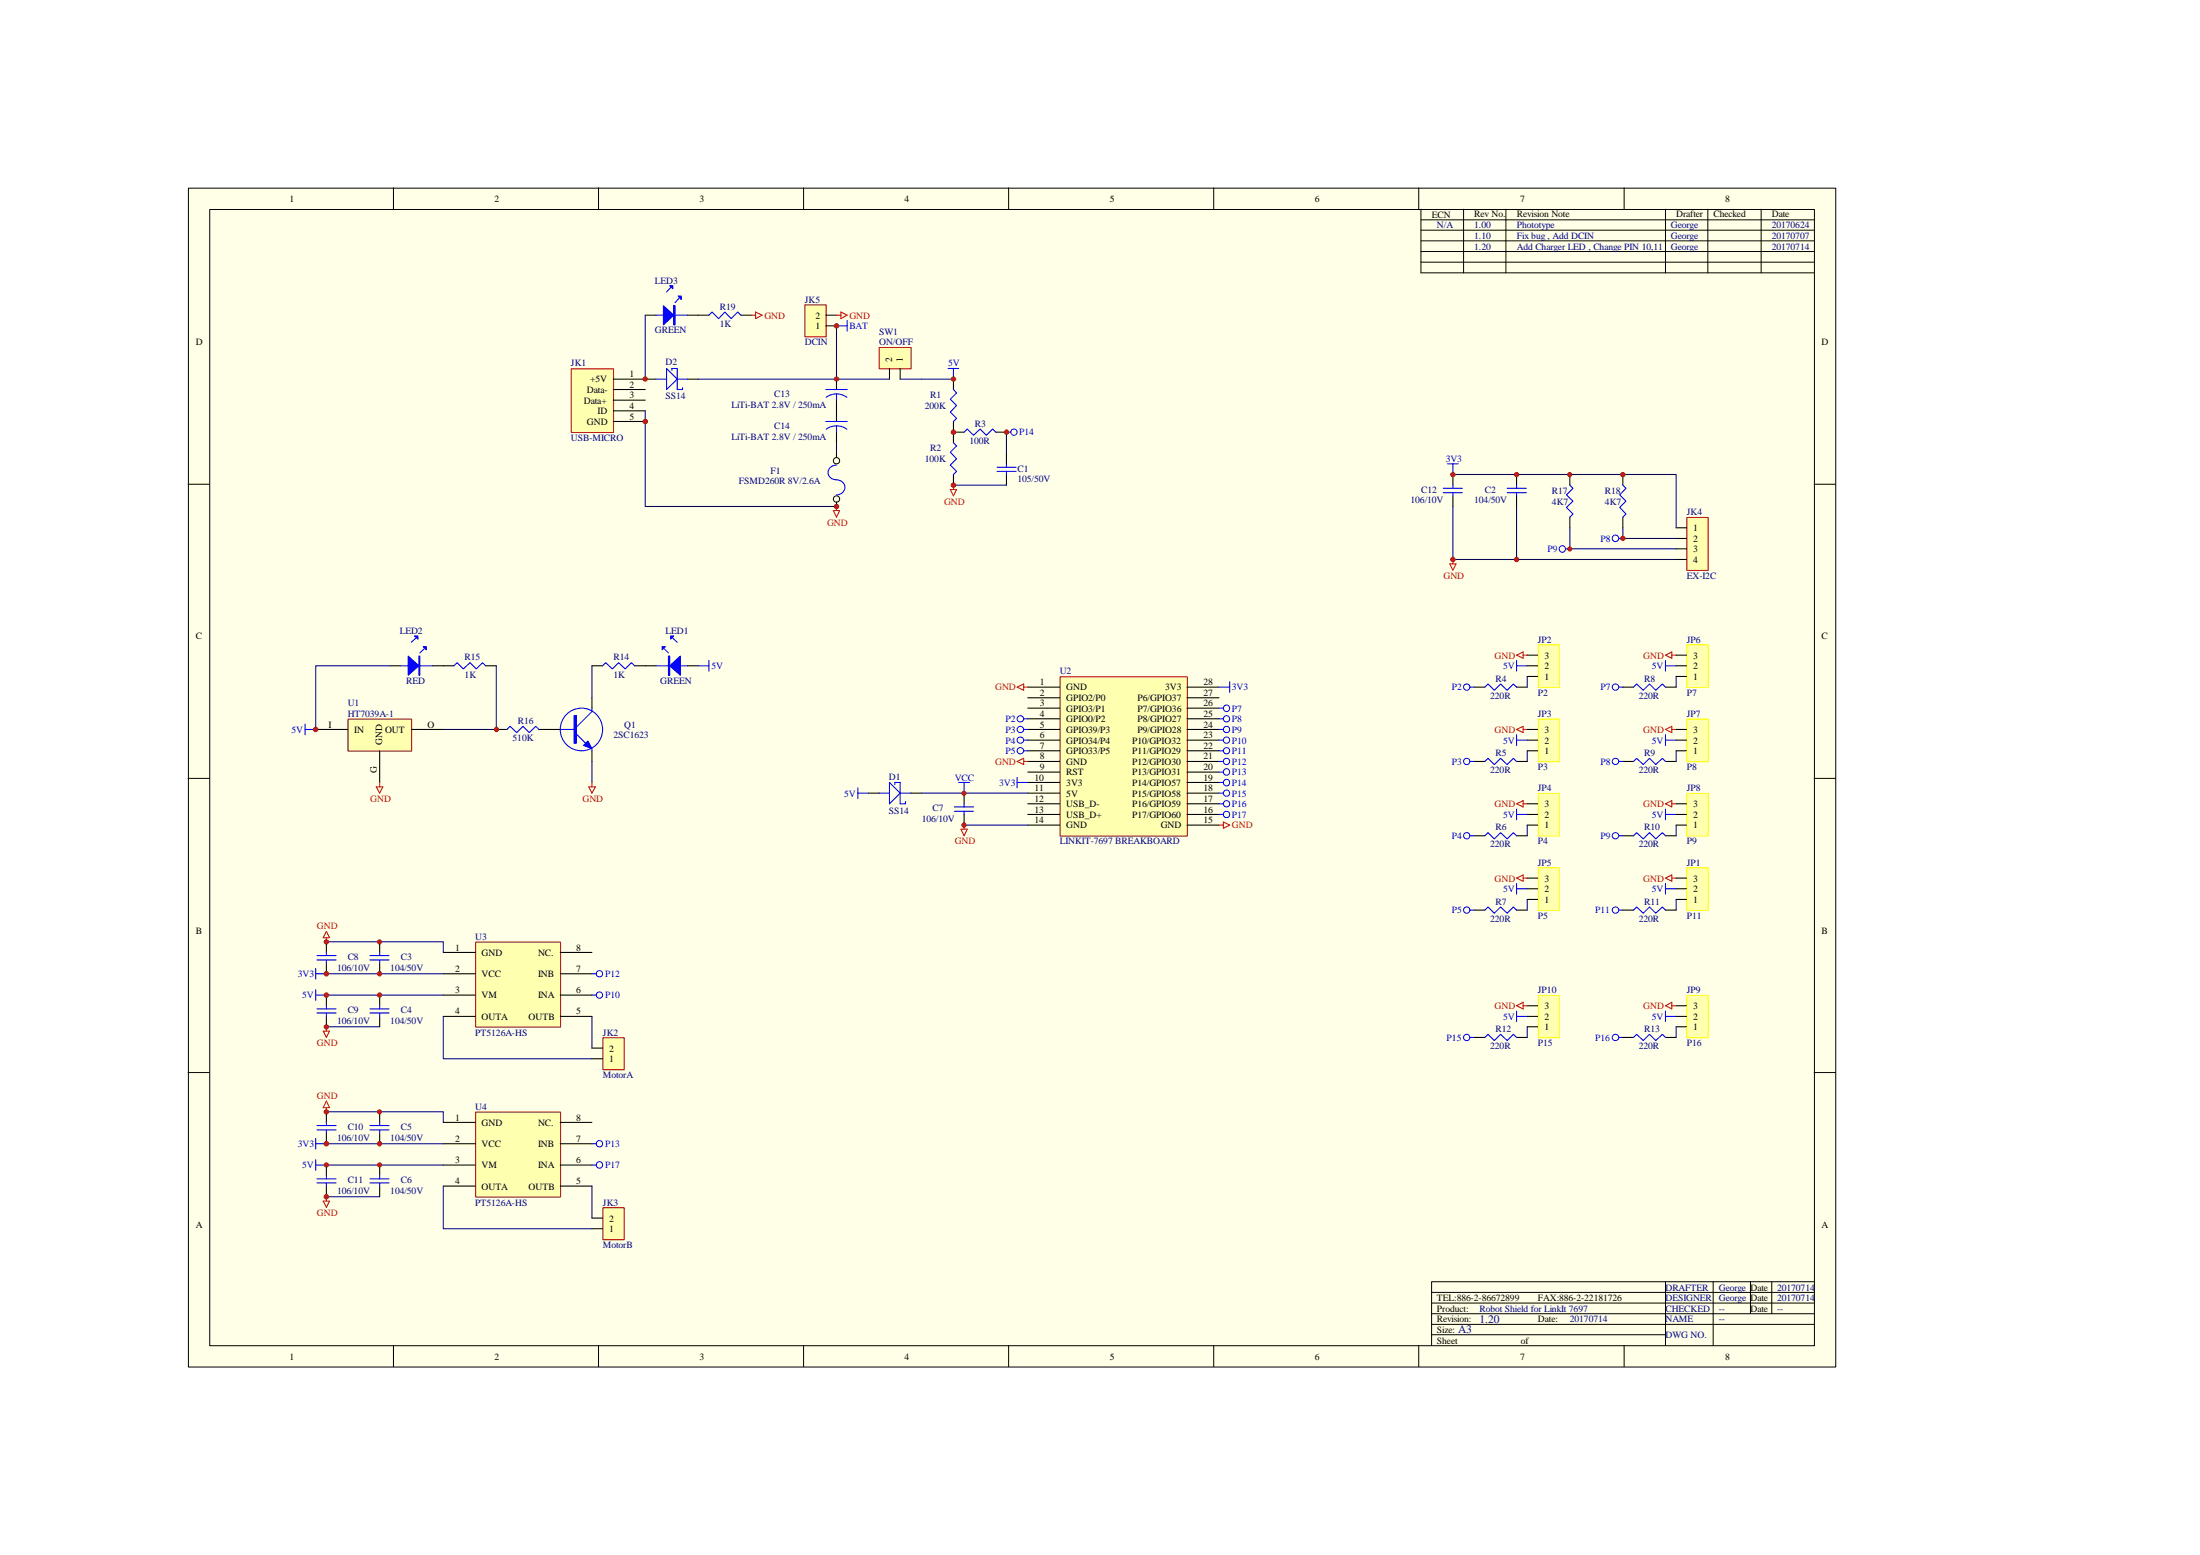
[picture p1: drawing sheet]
<svg xmlns="http://www.w3.org/2000/svg" width="297mm" height="210mm" viewBox="0 0 297 210" stroke-linecap="round" stroke-linejoin="round" font-family="sans-serif">
<path d="M25.4 25.4h222.5v159.1h-222.5z" fill="#ffffe8"/>
<g fill="none" stroke="#000" stroke-width=".14">
<path d="M25.4 25.4h222.5v159.1h-222.5zM28.3 28.3h216.7v153.4h-216.7zM53.1 25.4v2.8M80.8 25.4v2.8M108.5 25.4v2.8M136.2 25.4v2.8M163.9 25.4v2.8M191.6 25.4v2.8M191.9 34h53M191.9 32.5h53M191.9 31.1h53M191.9 29.7h53"/>
<path d="M191.9 28.2v8.6h53M191.9 35.4h53M197.6 28.2v8.6M203.3 28.2v8.6M219.3 25.4v2.8M224.9 28.2v8.6M230.6 28.2v8.6M237.8 28.2v8.6M25.4 65.4h2.9M244.9 65.4h2.9M25.4 105.1h2.9M244.9 105.1h2.9"/>
<path d="M25.4 144.8h2.9M244.9 144.8h2.9M193.3 177.3h31.6v1.5h20M193.3 178.8h31.6v2.8M193.3 174.5h51.6M193.3 175.9h51.6M224.9 173v4.3h11.4M231.3 173v8.6M236.3 173v4.3h8.6M239.2 173v4.3M244.9 173h-51.6v8.6M53.1 181.6v2.9"/>
<path d="M80.8 181.6v2.9M108.5 181.6v2.9M136.2 181.6v2.9M163.9 181.6v2.9M191.6 181.6v2.9M193.3 180.2h31.6M219.3 181.6v2.9"/>
</g>
<path d="M77.2 49.8h5.6v8.6h-5.6z" fill="#ffffb0"/>
<path d="M77.1 49.8h5.7v8.6h-5.7z" fill="none" stroke="#800000" stroke-width=".14"/>
<path d="M82.8 51.2h4.3M82.8 52.6h4.3M82.8 54h4.3M82.8 55.5h4.3M82.8 56.9h4.3M128.7 51.2v1.4M128.7 56.9v2.9M128.7 58.3h1.5M134.4 58.3h1.5M128.7 64.1v1.4M135.9 61.2v1.4M135.9 64.1v1.4" fill="none" stroke="#000" stroke-width=".14"/>
<path d="M128.3 66.1h.9l-.5 .8zM128.7 65.5v.6" fill="none" stroke="#f00" stroke-width=".14"/>
<path d="M128.7 52.6l.5 .4-.9 .9 .9 .8-.9 .9 .9 .9-.5 .4M128.7 59.8l.5 .4-.9 .8 .9 .9-.9 .9 .9 .8-.5 .5M130.2 58.3l.4-.4 .8 .9 .9-.9 .9 .9 .8-.9 .4 .4M134.6 63.6h2.6M134.6 63.1h2.6M135.9 62.6v.5M135.9 63.6v.5" fill="none" stroke="#00f" stroke-width=".14"/>
<path d="M128.7 65.5h7.2" fill="none" stroke="#000080" stroke-width=".14"/>
<path d="M227.8 117.2h2.8v5.7h-2.8z" fill="#ffffb0"/>
<path d="M227.7 117.1h2.9v5.8h-2.9z" fill="none" stroke="#ff0" stroke-width=".14"/>
<path d="M199 92.8h1.5M204.8 92.8h1.4M226.3 120h1.4M226.3 118.5h1.4M226.3 121.4h1.4" fill="none" stroke="#000" stroke-width=".14"/>
<path d="M204.8 88.4l.9-.4v.9zM205.7 88.4h.5" fill="none" stroke="#f00" stroke-width=".14"/>
<g fill="none" stroke="#00f" stroke-width=".14">
<path d="M198.5 92.8h.5M200.5 92.8l.4-.5 .9 .9 .8-.9 .9 .9 .8-.9 .5 .5M204.8 89.2v1.4M204.8 89.9h1.4"/>
<circle cx="198" cy="92.7" r=".43"/>
</g>
<path d="M206.2 91.3v1.5" fill="none" stroke="#000080" stroke-width=".14"/>
<path d="M207.7 87.1h2.9v5.7h-2.9z" fill="#ffffb0"/>
<path d="M207.7 87h2.9v5.8h-2.9z" fill="none" stroke="#ff0" stroke-width=".14"/>
<path d="M206.2 91.3h1.4M206.2 89.9h1.4M206.2 88.4h1.4M199 102.8h1.5M204.8 102.8h1.4" fill="none" stroke="#000" stroke-width=".14"/>
<path d="M204.8 98.5l.9-.5v.9zM205.7 98.5h.5" fill="none" stroke="#f00" stroke-width=".14"/>
<g fill="none" stroke="#00f" stroke-width=".14">
<path d="M204.8 99.2v1.4M204.8 99.9h1.4M198.5 102.8h.5M200.5 102.8l.4-.4 .9 .8 .8-.8 .9 .8 .8-.8 .5 .4"/>
<circle cx="198" cy="102.8" r=".43"/>
</g>
<path d="M206.2 101.3v1.5" fill="none" stroke="#000080" stroke-width=".14"/>
<path d="M207.7 97.1h2.9v5.7h-2.9z" fill="#ffffb0"/>
<path d="M207.7 97.1h2.9v5.7h-2.9z" fill="none" stroke="#ff0" stroke-width=".14"/>
<path d="M206.2 99.9h1.4M206.2 98.5h1.4M199 112.8h1.5M204.8 112.8h1.4M206.2 101.3h1.4" fill="none" stroke="#000" stroke-width=".14"/>
<path d="M204.8 108.5l.9-.4v.8zM205.7 108.5h.5" fill="none" stroke="#f00" stroke-width=".14"/>
<g fill="none" stroke="#00f" stroke-width=".14">
<path d="M198.5 112.8h.5M200.5 112.8l.4-.4 .9 .8 .8-.8 .9 .8 .8-.8 .5 .4M204.8 109.2v1.5M204.8 109.9h1.4"/>
<circle cx="198" cy="112.8" r=".43"/>
</g>
<path d="M206.2 111.4v1.4" fill="none" stroke="#000080" stroke-width=".14"/>
<path d="M207.7 107.1h2.9v5.8h-2.9z" fill="#ffffb0"/>
<path d="M207.7 107.1h2.9v5.8h-2.9z" fill="none" stroke="#ff0" stroke-width=".14"/>
<path d="M206.2 111.4h1.4M206.2 109.9h1.4M206.2 108.5h1.4M199 122.9h1.5M204.8 122.9h1.4" fill="none" stroke="#000" stroke-width=".14"/>
<path d="M204.8 118.5l.9-.4v.9zM205.7 118.5h.5" fill="none" stroke="#f00" stroke-width=".14"/>
<g fill="none" stroke="#00f" stroke-width=".14">
<path d="M204.8 119.3v1.4M204.8 120h1.4M198.5 122.9h.5M200.5 122.9l.4-.5 .9 .9 .8-.9 .9 .9 .8-.9 .5 .5"/>
<circle cx="198" cy="122.8" r=".43"/>
</g>
<path d="M206.2 121.4v1.5" fill="none" stroke="#000080" stroke-width=".14"/>
<path d="M207.7 117.2h2.9v5.7h-2.9z" fill="#ffffb0"/>
<path d="M207.7 117.1h2.9v5.8h-2.9z" fill="none" stroke="#ff0" stroke-width=".14"/>
<path d="M219.1 92.8h1.5M224.9 92.8h1.4M206.2 120h1.4M206.2 118.5h1.4M206.2 121.4h1.4" fill="none" stroke="#000" stroke-width=".14"/>
<path d="M224.9 88.4l.8-.4v.9zM225.7 88.4h.6" fill="none" stroke="#f00" stroke-width=".14"/>
<g fill="none" stroke="#00f" stroke-width=".14">
<path d="M220.6 92.8l.4-.5 .9 .9 .8-.9 .9 .9 .8-.9 .5 .5M224.9 89.2v1.4M224.9 89.9h1.4M218.6 122.9h.5"/>
<circle cx="218.1" cy="122.8" r=".43"/>
</g>
<path d="M226.3 91.3v1.5" fill="none" stroke="#000080" stroke-width=".14"/>
<path d="M227.8 87.1h2.8v5.7h-2.8z" fill="#ffffb0"/>
<path d="M227.7 87h2.9v5.8h-2.9z" fill="none" stroke="#ff0" stroke-width=".14"/>
<path d="M226.3 91.3h1.4M226.3 89.9h1.4M226.3 88.4h1.4M219.1 102.8h1.5M224.9 102.8h1.4" fill="none" stroke="#000" stroke-width=".14"/>
<path d="M224.9 98.5l.8-.5v.9zM225.7 98.5h.6" fill="none" stroke="#f00" stroke-width=".14"/>
<g fill="none" stroke="#00f" stroke-width=".14">
<path d="M224.9 99.2v1.4M224.9 99.9h1.4M220.6 102.8l.4-.4 .9 .8 .8-.8 .9 .8 .8-.8 .5 .4M79.9 134.3h.6"/>
<circle cx="80.9" cy="134.3" r=".43"/>
</g>
<path d="M226.3 101.3v1.5" fill="none" stroke="#000080" stroke-width=".14"/>
<path d="M227.8 97.1h2.8v5.7h-2.8z" fill="#ffffb0"/>
<path d="M227.7 97.1h2.9v5.7h-2.9z" fill="none" stroke="#ff0" stroke-width=".14"/>
<path d="M226.3 99.9h1.4M226.3 98.5h1.4M219.1 112.8h1.5M224.9 112.8h1.4M226.3 101.3h1.4" fill="none" stroke="#000" stroke-width=".14"/>
<path d="M224.9 108.5l.8-.4v.8zM225.7 108.5h.6" fill="none" stroke="#f00" stroke-width=".14"/>
<g fill="none" stroke="#00f" stroke-width=".14">
<path d="M220.6 112.8l.4-.4 .9 .8 .8-.8 .9 .8 .8-.8 .5 .4M224.9 109.2v1.5M224.9 109.9h1.4M79.9 131.4h.6"/>
<circle cx="80.9" cy="131.4" r=".43"/>
</g>
<path d="M226.3 111.4v1.4" fill="none" stroke="#000080" stroke-width=".14"/>
<path d="M227.8 107.1h2.8v5.8h-2.8z" fill="#ffffb0"/>
<path d="M227.7 107.1h2.9v5.8h-2.9z" fill="none" stroke="#ff0" stroke-width=".14"/>
<g fill="none" stroke="#000" stroke-width=".14">
<path d="M112.9 51.2v1.4M112.9 54v2.9M112.9 58.3v1.5M112.9 61.2v.6M112.9 67.8v.6M204.8 64.1v1.4M204.8 66.9v1.5M117.3 107.1h1.4M123 107.1h1.4M130.2 107.1v1.4M130.2 109.9v1.5M226.3 111.4h1.4"/>
<path d="M226.3 109.9h1.4M226.3 108.5h1.4M219.1 122.9h1.5M224.9 122.9h1.4"/>
<circle cx="112.9" cy="67.4" r=".43"/>
<circle cx="112.9" cy="62.2" r=".43"/>
</g>
<path d="M112.5 68.9h.9l-.5 .9zM112.9 68.4v.5M224.9 118.5l.8-.4v.9zM225.7 118.5h.6" fill="none" stroke="#f00" stroke-width=".14"/>
<g fill="none" stroke="#00f" stroke-width=".14">
<path d="M111.5 52.6h2.9M111.5 56.9h2.9M112.9 53.2a2.31 2.31 0 0 1 1.4 .4M112.9 53.2a2.31 2.31 0 0 0-1.4 .4M112.9 57.5a2.07 2.07 0 0 1 1.4 .5M112.9 57.5a2.07 2.07 0 0 0-1.4 .5M112.9 53.2v.8M112.9 57.5v.8M112.9 62.8a1 1 0 0 0-1.1 1 1 1 0 0 0 1.1 1 1.02 1.02 0 0 1 1.2 1 1.02 1.02 0 0 1-1.2 1M203.5 66.5h2.6M203.5 65.9h2.6M204.8 65.5v.4"/>
<path d="M204.8 66.5v.4M41.2 97.7v1.5M41.2 98.5h1.4M118.7 107.1h1.4M120.1 105.6l1.4 1.5-1.4 1.4zM120.8 105.9v-.3h.7v2.9h.8v-.3M121.5 107.1h1.5M128.9 109.5h2.5M128.9 108.9h2.5M130.2 108.5v.4M130.2 109.5v.4M224.9 119.3v1.4"/>
<path d="M224.9 120h1.4M220.6 122.9l.4-.5 .9 .9 .8-.9 .9 .9 .8-.9 .5 .5M79.9 154.4h.6"/>
<circle cx="80.9" cy="154.4" r=".43"/>
</g>
<path d="M112.9 59.8v1.4M226.3 121.4v1.5" fill="none" stroke="#000080" stroke-width=".14"/>
<path d="M47 97.1h8.6v4.3h-8.6z" fill="#ffffb0"/>
<path d="M47 97.1h8.6v4.3h-8.6z" fill="none" stroke="#800000" stroke-width=".14"/>
<path d="M42.6 98.5h4.3M55.5 98.5h4.4M51.3 101.3v4.3" fill="none" stroke="#000" stroke-width=".14"/>
<path d="M88.6 89.9h4.2M89.7 87.6l.6 .5M90.8 86.1l.6 .6" fill="none" stroke="#00f" stroke-width=".14"/>
<path d="M90.4 89.9l1.5-1.3v2.5z" fill="#00f"/>
<path d="M90.3 88.6h.1v2.5h-.1zM90.4 89.9l1.5-1.3v2.5z" fill="none" stroke="#00f" stroke-width=".14"/>
<path d="M90.3 88.6v2.5" fill="none" stroke="#00f" stroke-width=".17"/>
<path d="M90.5 85.9h.5l-.5 .4z" fill="#00f"/>
<path d="M90.5 85.9h.5l-.5 .4z" fill="none" stroke="#00f" stroke-width=".14"/>
<path d="M89.4 87.3h.4l-.4 .4z" fill="#00f"/>
<path d="M54.1 89.9h4.3M56.1 86.1l-.6 .6M57.3 87.6l-.6 .5M81.4 89.9l.4-.4 .9 .8 .8-.8 .9 .8 .9-.8 .4 .4M89.4 87.3h.4l-.4 .4z" fill="none" stroke="#00f" stroke-width=".14"/>
<path d="M79.9 89.9h1.5M85.7 89.9h2.9M92.8 89.9h1.5" fill="none" stroke="#000" stroke-width=".14"/>
<path d="M50.8 106.2h.9l-.4 .9zM51.3 105.6v.6" fill="none" stroke="#f00" stroke-width=".14"/>
<path d="M55.1 88.6l1.5 1.3-1.5 1.2z" fill="#00f"/>
<path d="M55.1 88.6l1.5 1.3-1.5 1.2zM56.6 88.6h.1v2.5h-.1zM56.6 88.6v2.5" fill="none" stroke="#00f" stroke-width=".14"/>
<path d="M56 85.9h.4v.4z" fill="#00f"/>
<path d="M56 85.9h.4v.4z" fill="none" stroke="#00f" stroke-width=".14"/>
<path d="M57.1 87.3h.5v.4z" fill="#00f"/>
<path d="M57.1 87.3h.5v.4zM61.3 89.9l.4-.4 .9 .8 .9-.8 .8 .8 .8-.8 .5 .4M68.4 98.5l.5-.5 .9 .9 .8-.9 .9 .9 .8-.9 .5 .5M75.6 98.5h2.2M77.5 96.6h.3v3.7h-.3zM77.8 99.1l1.3 1.2M79.9 95.6v.5l-2.1 2.1M79.9 101v.3" fill="none" stroke="#00f" stroke-width=".14"/>
<path d="M52.7 89.9h1.4M58.4 89.9h2.9M65.6 89.9h1.4M67 98.5h1.4M72.8 98.5h2.8M79.9 94.2v1.4M79.9 101.3v1.5" fill="none" stroke="#000" stroke-width=".14"/>
<path d="M77.7 96.6v3.7" fill="none" stroke="#00f" stroke-width=".3"/>
<path d="M78.8 100.6l.6-.6 .5 1z" fill="#00f"/>
<g fill="none" stroke="#00f" stroke-width=".14">
<path d="M94.3 89.9h1.4M95.7 89.2v1.4M79.4 100l.5 1-1.1-.4z"/>
<circle cx="78.5" cy="98.5" r="2.87"/>
</g>
<path d="M52.7 89.9h-10.1v8.6M67 89.9v8.6h-7.1M79.9 89.9v4.3M79.9 102.8v2.8" fill="none" stroke="#000080" stroke-width=".14"/>
<path d="M79.5 106.2h.9l-.5 .9zM79.9 105.6v.6" fill="none" stroke="#f00" stroke-width=".14"/>
<path d="M143.2 91.4h17.1v21.5h-17.1z" fill="#ffffb0"/>
<path d="M143.1 91.4h17.2v21.5h-17.2z" fill="none" stroke="#800000" stroke-width=".14"/>
<g fill="none" stroke="#000" stroke-width=".14">
<path d="M138.8 92.8h4.3M138.8 94.2h4.3M138.8 95.6h4.3M138.8 97h4.3M138.8 98.5h4.3M138.8 99.9h4.3M160.3 92.8h4.3M160.3 94.2h4.3M160.3 95.6h4.3M160.3 97h4.3M160.3 98.5h4.3M160.3 99.9h4.3"/>
<path d="M138.8 101.3h4.3M138.8 102.8h4.3M138.8 104.2h4.3M138.8 105.6h4.3M138.8 107.1h4.3M138.8 108.5h4.3M138.8 109.9h4.3M138.8 111.4h4.3M160.3 101.3h4.3M160.3 102.8h4.3M160.3 104.2h4.3M160.3 105.6h4.3"/>
<path d="M160.3 107.1h4.3M160.3 108.5h4.3M160.3 109.9h4.3M160.3 111.4h4.3"/>
</g>
<path d="M64.3 127.2h11.4v11.4h-11.4z" fill="#ffffb0"/>
<path d="M64.2 127.2h11.5v11.4h-11.5z" fill="none" stroke="#800000" stroke-width=".14"/>
<g fill="none" stroke="#000" stroke-width=".14">
<path d="M44.1 127.1v1.5M44.1 130v1.4M44.1 134.3v1.5M44.1 137.2v1.4M51.3 127.1v1.5M51.3 130v1.4M51.3 134.3v1.5M51.3 137.2v1.4M59.9 128.6h4.3M59.9 131.4h4.3M59.9 134.3h4.3M59.9 137.2h4.3"/>
<path d="M75.6 128.6h4.3M75.6 131.4h4.3M75.6 134.3h4.3M75.6 137.2h4.3"/>
</g>
<g fill="none" stroke="#00f" stroke-width=".14">
<path d="M135.9 58.3h.6M42.6 130.7v1.5M42.6 133.6v1.4M42.6 131.4h1.5M42.6 134.3h1.5M42.8 129.6h2.6M42.8 129h2.6M42.8 136.7h2.6M42.8 136.2h2.6M44.1 128.6v.4M44.1 129.6v.4M44.1 135.8v.4"/>
<path d="M44.1 136.7v.5M50 129.6h2.5M50 129h2.5M50 136.7h2.5M50 136.2h2.5M51.3 128.6v.4M51.3 129.6v.4M51.3 135.8v.4M51.3 136.7v.5M198.5 140h.5"/>
<circle cx="136.9" cy="58.3" r=".43"/>
<circle cx="198" cy="140" r=".43"/>
</g>
<path d="M43.6 139.2h.9l-.4 .8zM44.1 125.7l.4 .9h-.9zM44.1 126.6v.5M44.1 138.6v.6" fill="none" stroke="#f00" stroke-width=".14"/>
<path d="M44.1 127.1h15.8v1.5M44.1 131.4h15.8M44.1 134.3h15.8M44.1 138.6h7.2" fill="none" stroke="#000080" stroke-width=".14"/>
<path d="M81.4 140.1h2.9v4.3h-2.9z" fill="#ffffb0"/>
<path d="M81.4 140.1h2.9v4.3h-2.9z" fill="none" stroke="#800000" stroke-width=".14"/>
<path d="M79.9 142.9h1.5M79.9 141.5h1.5" fill="none" stroke="#000" stroke-width=".14"/>
<path d="M59.9 137.2v5.7h20M79.9 137.2v4.3" fill="none" stroke="#000080" stroke-width=".14"/>
<path d="M64.3 150.2h11.4v11.4h-11.4z" fill="#ffffb0"/>
<path d="M64.2 150.1h11.5v11.5h-11.5z" fill="none" stroke="#800000" stroke-width=".14"/>
<g fill="none" stroke="#000" stroke-width=".14">
<path d="M44.1 150.1v1.4M44.1 153v1.4M44.1 157.3v1.4M51.3 150.1v1.4M51.3 153v1.4M51.3 157.3v1.4M59.9 151.5h4.3M59.9 154.4h4.3M59.9 157.3h4.3M75.6 151.5h4.3M75.6 154.4h4.3M75.6 157.3h4.3"/>
<path d="M44.1 160.1v1.4M51.3 160.1v1.4M59.9 160.1h4.3M75.6 160.1h4.3"/>
</g>
<g fill="none" stroke="#00f" stroke-width=".14">
<path d="M42.6 153.7v1.4M42.6 156.5v1.5M42.6 154.4h1.5M42.6 157.3h1.5M42.8 152.5h2.6M42.8 151.9h2.6M42.8 159.7h2.6M42.8 159.1h2.6M44.1 151.5v.4M44.1 152.5v.5M44.1 158.7v.4M44.1 159.7v.4"/>
<path d="M50 152.5h2.5M50 151.9h2.5M50 159.7h2.5M50 159.1h2.5M51.3 151.5v.4M51.3 152.5v.5M51.3 158.7v.4M51.3 159.7v.4M79.9 157.3h.6M218.6 140h.5"/>
<circle cx="80.9" cy="157.2" r=".44"/>
<circle cx="218.1" cy="140" r=".43"/>
</g>
<path d="M44.1 148.6l.4 .9h-.9zM44.1 149.5v.6M43.6 162.1h.9l-.4 .9zM44.1 161.5v.6" fill="none" stroke="#f00" stroke-width=".14"/>
<path d="M44.1 150.1h15.8v1.4M44.1 154.4h15.8M44.1 157.3h15.8M44.1 161.5h7.2" fill="none" stroke="#000080" stroke-width=".14"/>
<path d="M81.4 163.1h2.9v4.2h-2.9z" fill="#ffffb0"/>
<path d="M81.4 163h2.9v4.3h-2.9z" fill="none" stroke="#800000" stroke-width=".14"/>
<path d="M79.9 165.9h1.5M79.9 164.4h1.5" fill="none" stroke="#000" stroke-width=".14"/>
<path d="M59.9 160.1v5.8h20M79.9 160.1v4.3" fill="none" stroke="#000080" stroke-width=".14"/>
<path d="M118.7 46.9h4.3v2.9h-4.3z" fill="#ffffb0"/>
<path d="M118.7 46.9h4.3v2.9h-4.3z" fill="none" stroke="#800000" stroke-width=".14"/>
<path d="M120.1 49.7v1.5M121.5 49.7v1.5" fill="none" stroke="#000" stroke-width=".14"/>
<circle cx="44.1" cy="127.1" r=".29" fill="#800000"/>
<circle cx="44.1" cy="127.1" r=".29" fill="none" stroke="#800000" stroke-width=".14"/>
<circle cx="44.1" cy="131.4" r=".3" fill="#800000"/>
<circle cx="44.1" cy="131.4" r=".3" fill="none" stroke="#800000" stroke-width=".14"/>
<circle cx="51.2" cy="127.1" r=".27" fill="#800000"/>
<circle cx="51.2" cy="127.1" r=".27" fill="none" stroke="#800000" stroke-width=".14"/>
<circle cx="51.2" cy="131.4" r=".28" fill="#800000"/>
<circle cx="51.2" cy="131.4" r=".28" fill="none" stroke="#800000" stroke-width=".14"/>
<circle cx="44.1" cy="134.3" r=".3" fill="#800000"/>
<circle cx="44.1" cy="134.3" r=".3" fill="none" stroke="#800000" stroke-width=".14"/>
<circle cx="44.1" cy="138.6" r=".29" fill="#800000"/>
<circle cx="44.1" cy="138.6" r=".29" fill="none" stroke="#800000" stroke-width=".14"/>
<circle cx="51.2" cy="134.3" r=".28" fill="#800000"/>
<circle cx="51.2" cy="134.3" r=".28" fill="none" stroke="#800000" stroke-width=".14"/>
<circle cx="44.1" cy="150.1" r=".29" fill="#800000"/>
<circle cx="44.1" cy="150.1" r=".29" fill="none" stroke="#800000" stroke-width=".14"/>
<circle cx="44.1" cy="154.4" r=".3" fill="#800000"/>
<circle cx="44.1" cy="154.4" r=".3" fill="none" stroke="#800000" stroke-width=".14"/>
<circle cx="51.2" cy="150.1" r=".27" fill="#800000"/>
<circle cx="51.2" cy="150.1" r=".27" fill="none" stroke="#800000" stroke-width=".14"/>
<circle cx="51.2" cy="154.4" r=".28" fill="#800000"/>
<circle cx="51.2" cy="154.4" r=".28" fill="none" stroke="#800000" stroke-width=".14"/>
<circle cx="44.1" cy="157.2" r=".29" fill="#800000"/>
<circle cx="44.1" cy="157.2" r=".29" fill="none" stroke="#800000" stroke-width=".14"/>
<circle cx="44.1" cy="161.5" r=".3" fill="#800000"/>
<circle cx="44.1" cy="161.5" r=".3" fill="none" stroke="#800000" stroke-width=".14"/>
<circle cx="51.2" cy="157.2" r=".28" fill="#800000"/>
<circle cx="51.2" cy="157.2" r=".28" fill="none" stroke="#800000" stroke-width=".14"/>
<path d="M87.1 55.5v12.9h25.8M94.3 51.2h25.8M121.5 51.2h2.9" fill="none" stroke="#000080" stroke-width=".14"/>
<path d="M112.9 44h1.5M114.4 43.3v1.4M128 49.7h1.5M128.7 49.7v1.5" fill="none" stroke="#00f" stroke-width=".14"/>
<circle cx="42.6" cy="98.5" r=".3" fill="#800000"/>
<circle cx="42.6" cy="98.5" r=".3" fill="none" stroke="#800000" stroke-width=".14"/>
<circle cx="67" cy="98.5" r=".29" fill="#800000"/>
<circle cx="67" cy="98.5" r=".29" fill="none" stroke="#800000" stroke-width=".14"/>
<path d="M135.9 58.3v2.9" fill="none" stroke="#000080" stroke-width=".14"/>
<path d="M227.8 69.9h2.8v7.1h-2.8z" fill="#ffffb0"/>
<path d="M227.7 69.8h2.9v7.2h-2.9z" fill="none" stroke="#800000" stroke-width=".14"/>
<path d="M212 64.1v1.4M212 69.8v1.4M219.1 64.1v1.4M219.1 69.8v1.4M226.3 71.2h1.4M226.3 72.7h1.4M226.3 74.1h1.4M226.3 75.5h1.4" fill="none" stroke="#000" stroke-width=".14"/>
<g fill="none" stroke="#00f" stroke-width=".14">
<path d="M211.4 74.1h.6M212 65.5l.4 .4-.9 .9 .9 .8-.9 .9 .9 .9-.4 .4M218.6 72.7h.5M219.1 65.5l.4 .4-.8 .9 .8 .8-.8 .9 .8 .9-.4 .4M138.2 97h.6M138.2 98.5h.6M138.2 99.9h.6M164.6 97h.6M164.6 98.5h.6M164.6 99.9h.6M164.6 92.8h1.4M164.6 95.6h.6"/>
<path d="M166 92v1.5M218.6 92.8h.5M129.5 105.6h1.4M130.2 105.6v1.5M137.3 104.9v1.4M137.3 105.6h1.5M138.2 101.3h.6M164.6 101.3h.6M164.6 102.8h.6M164.6 104.2h.6M164.6 105.6h.6M164.6 108.5h.6"/>
<path d="M164.6 107.1h.6M164.6 109.9h.6M218.6 102.8h.5M218.6 112.8h.5"/>
<circle cx="210.9" cy="74.1" r=".44"/>
<circle cx="218.1" cy="72.7" r=".44"/>
<circle cx="137.8" cy="99.9" r=".44"/>
<circle cx="137.8" cy="98.5" r=".43"/>
<circle cx="137.8" cy="97" r=".43"/>
<circle cx="165.6" cy="95.6" r=".44"/>
<circle cx="165.6" cy="99.9" r=".43"/>
<circle cx="165.6" cy="98.5" r=".43"/>
<circle cx="165.6" cy="97" r=".43"/>
<circle cx="218.1" cy="92.7" r=".43"/>
<circle cx="137.8" cy="101.3" r=".43"/>
<circle cx="165.6" cy="104.2" r=".44"/>
<circle cx="165.6" cy="105.6" r=".44"/>
<circle cx="165.6" cy="109.9" r=".43"/>
<circle cx="165.6" cy="107.1" r=".43"/>
<circle cx="165.6" cy="101.3" r=".43"/>
<circle cx="165.6" cy="108.5" r=".43"/>
<circle cx="165.6" cy="102.8" r=".43"/>
<circle cx="218.1" cy="102.8" r=".43"/>
<circle cx="218.1" cy="112.8" r=".43"/>
</g>
<path d="M196.2 64.1h30.1v7.1M196.2 68.4v7.1h30.1M212 71.2v2.9h14.3M219.1 71.2v1.5h7.2M124.4 107.1h14.4M130.2 111.4h8.6" fill="none" stroke="#000080" stroke-width=".14"/>
<path d="M137.3 92.8l.9-.5v.9zM138.2 92.8h.6M129.7 111.9h.9l-.4 .9zM130.2 111.4v.5M137.3 102.8l.9-.4v.8zM138.2 102.8h.6M164.6 111.4h.6M165.2 111l.8 .4-.8 .4z" fill="none" stroke="#f00" stroke-width=".14"/>
<path d="M227.8 134.4h2.8v5.7h-2.8z" fill="#ffffb0"/>
<path d="M227.7 134.4h2.9v5.7h-2.9z" fill="none" stroke="#ff0" stroke-width=".14"/>
<path d="M226.3 138.6h1.4M226.3 137.2h1.4M226.3 135.8h1.4M199 140h1.5M204.8 140h1.4" fill="none" stroke="#000" stroke-width=".14"/>
<path d="M204.8 135.8l.9-.5v.9zM205.7 135.8h.5" fill="none" stroke="#f00" stroke-width=".14"/>
<path d="M204.8 136.5v1.4M204.8 137.2h1.4M200.5 140l.4-.4 .9 .9 .8-.9 .9 .9 .8-.9 .5 .4" fill="none" stroke="#00f" stroke-width=".14"/>
<path d="M206.2 138.6v1.4" fill="none" stroke="#000080" stroke-width=".14"/>
<path d="M207.7 134.4h2.9v5.7h-2.9z" fill="#ffffb0"/>
<path d="M207.7 134.4h2.9v5.7h-2.9z" fill="none" stroke="#ff0" stroke-width=".14"/>
<path d="M196.2 64.1v1.4M196.2 66.9v1.5M206.2 138.6h1.4M206.2 137.2h1.4M206.2 135.8h1.4M219.1 140h1.5M224.9 140h1.4" fill="none" stroke="#000" stroke-width=".14"/>
<path d="M195.7 76.1h.9l-.4 .9zM196.2 75.5v.6M224.9 135.8l.8-.5v.9zM225.7 135.8h.6" fill="none" stroke="#f00" stroke-width=".14"/>
<path d="M194.9 66.5h2.5M194.9 65.9h2.5M195.4 62.6h1.5M196.2 62.6v1.5M196.2 65.5v.4M196.2 66.5v.4M224.9 136.5v1.4M224.9 137.2h1.4M220.6 140l.4-.4 .9 .9 .8-.9 .9 .9 .8-.9 .5 .4" fill="none" stroke="#00f" stroke-width=".14"/>
<path d="M226.3 138.6v1.4" fill="none" stroke="#000080" stroke-width=".14"/>
<circle cx="204.8" cy="64.1" r=".29" fill="#800000"/>
<circle cx="204.8" cy="64.1" r=".29" fill="none" stroke="#800000" stroke-width=".14"/>
<circle cx="196.2" cy="64.1" r=".29" fill="#800000"/>
<circle cx="196.2" cy="64.1" r=".29" fill="none" stroke="#800000" stroke-width=".14"/>
<circle cx="211.9" cy="64.1" r=".27" fill="#800000"/>
<circle cx="211.9" cy="64.1" r=".27" fill="none" stroke="#800000" stroke-width=".14"/>
<circle cx="219.1" cy="64.1" r=".29" fill="#800000"/>
<circle cx="219.1" cy="64.1" r=".29" fill="none" stroke="#800000" stroke-width=".14"/>
<circle cx="196.2" cy="75.5" r=".3" fill="#800000"/>
<circle cx="196.2" cy="75.5" r=".3" fill="none" stroke="#800000" stroke-width=".14"/>
<path d="M204.8 68.4v7.1" fill="none" stroke="#000080" stroke-width=".14"/>
<circle cx="204.8" cy="75.5" r=".3" fill="#800000"/>
<circle cx="204.8" cy="75.5" r=".3" fill="none" stroke="#800000" stroke-width=".14"/>
<circle cx="130.1" cy="111.4" r=".28" fill="#800000"/>
<circle cx="130.1" cy="111.4" r=".28" fill="none" stroke="#800000" stroke-width=".14"/>
<circle cx="130.2" cy="107.1" r=".27" fill="#800000"/>
<circle cx="130.2" cy="107.1" r=".27" fill="none" stroke="#800000" stroke-width=".14"/>
<path d="M124.4 51.2h4.3" fill="none" stroke="#000080" stroke-width=".14"/>
<path d="M115.8 106.3v1.5M115.8 107.1h1.5" fill="none" stroke="#00f" stroke-width=".14"/>
<circle cx="219.1" cy="72.7" r=".29" fill="#800000"/>
<circle cx="219.1" cy="72.7" r=".29" fill="none" stroke="#800000" stroke-width=".14"/>
<circle cx="211.9" cy="74.1" r=".27" fill="#800000"/>
<circle cx="211.9" cy="74.1" r=".27" fill="none" stroke="#800000" stroke-width=".14"/>
<path d="M108.7 41.2h2.8v4.3h-2.8z" fill="#ffffb0"/>
<path d="M108.7 41.1h2.8v4.4h-2.8z" fill="none" stroke="#800000" stroke-width=".14"/>
<path d="M111.5 44h1.4M111.5 42.5h1.4" fill="none" stroke="#000" stroke-width=".14"/>
<path d="M112.9 44v7.2" fill="none" stroke="#000080" stroke-width=".14"/>
<path d="M112.9 42.5h.6M113.5 42.1l.9 .4-.9 .5z" fill="none" stroke="#f00" stroke-width=".14"/>
<circle cx="128.7" cy="65.5" r=".3" fill="#800000"/>
<circle cx="128.7" cy="65.5" r=".3" fill="none" stroke="#800000" stroke-width=".14"/>
<circle cx="128.7" cy="51.2" r=".29" fill="#800000"/>
<circle cx="128.7" cy="51.2" r=".29" fill="none" stroke="#800000" stroke-width=".14"/>
<circle cx="128.7" cy="58.3" r=".3" fill="#800000"/>
<circle cx="128.7" cy="58.3" r=".3" fill="none" stroke="#800000" stroke-width=".14"/>
<circle cx="135.9" cy="58.3" r=".29" fill="#800000"/>
<circle cx="135.9" cy="58.3" r=".29" fill="none" stroke="#800000" stroke-width=".14"/>
<circle cx="112.9" cy="44" r=".3" fill="#800000"/>
<circle cx="112.9" cy="44" r=".3" fill="none" stroke="#800000" stroke-width=".14"/>
<path d="M87.1 51.2h1.5M92.8 51.2h1.5" fill="none" stroke="#000" stroke-width=".14"/>
<path d="M90.5 38.8l-.5 .6M88.6 51.2h1.4M88.6 42.5h4.2M90 49.7l1.4 1.5-1.4 1.4zM90.7 50v-.3h.7v2.9h.8v-.3M91.4 51.2h1.4M91.7 40.3l-.6 .6" fill="none" stroke="#00f" stroke-width=".14"/>
<path d="M89.6 41.3l1.4 1.2-1.4 1.4z" fill="#00f"/>
<path d="M89.6 41.3l1.4 1.2-1.4 1.4zM91 41.3h.1v2.6h-.1z" fill="none" stroke="#00f" stroke-width=".14"/>
<path d="M91.1 41.3v2.6" fill="none" stroke="#00f" stroke-width=".17"/>
<path d="M90.4 38.6h.4v.4z" fill="#00f"/>
<path d="M90.4 38.6h.4v.4z" fill="none" stroke="#00f" stroke-width=".14"/>
<path d="M91.6 40h.4v.4z" fill="#00f"/>
<path d="M91.6 40h.4v.4zM95.7 42.5l.4-.4 .9 .9 .9-.9 .8 .9 .9-.9 .4 .4" fill="none" stroke="#00f" stroke-width=".14"/>
<path d="M87.1 42.5h1.5M92.8 42.5h2.9M100 42.5h1.5" fill="none" stroke="#000" stroke-width=".14"/>
<path d="M101.5 42.5h.5M102 42.1l.9 .4-.9 .5z" fill="none" stroke="#f00" stroke-width=".14"/>
<circle cx="112.9" cy="68.4" r=".3" fill="#800000"/>
<circle cx="112.9" cy="68.4" r=".3" fill="none" stroke="#800000" stroke-width=".14"/>
<circle cx="87.1" cy="56.9" r=".3" fill="#800000"/>
<circle cx="87.1" cy="56.9" r=".3" fill="none" stroke="#800000" stroke-width=".14"/>
<circle cx="113" cy="51.2" r=".29" fill="#800000"/>
<circle cx="113" cy="51.2" r=".29" fill="none" stroke="#800000" stroke-width=".14"/>
<path d="M87.1 42.5v8.7" fill="none" stroke="#000080" stroke-width=".14"/>
<circle cx="87.1" cy="51.2" r=".29" fill="#800000"/>
<circle cx="87.1" cy="51.2" r=".29" fill="none" stroke="#800000" stroke-width=".14"/>
<g font-size="1.6" fill="#000080">
<text x="199.8" y="178.6">1.20</text>
<text x="196.9" y="180">A3</text>
</g>
<g font-size="1.3">
<text x="39.1" y="27.2">1</text>
<text x="66.8" y="27.2">2</text>
<text x="94.4" y="27.2">3</text>
<text x="122.1" y="27.2">4</text>
<text x="149.9" y="27.2">5</text>
<text x="177.5" y="27.2">6</text>
<text x="193.3" y="29.4">ECN</text>
<text x="199" y="29.3">Rev No.</text>
<text x="204.8" y="29.3">Revision Note</text>
<text x="205.2" y="27.2">7</text>
<text x="226.3" y="29.3">Drafter</text>
<text x="231.3" y="29.3">Checked</text>
<text x="232.9" y="27.2">8</text>
<text x="239.2" y="29.3">Date</text>
<text x="26.5" y="46.6">D</text>
<text x="110.1" y="44.4">1</text>
<text x="110.1" y="43">2</text>
<text x="246" y="46.6">D</text>
<text x="79.2" y="53">Data-</text>
<text x="79.7" y="51.6">+5V</text>
<text x="85" y="53.8">3</text>
<text x="85" y="52.3">2</text>
<text x="85" y="50.9">1</text>
<text x="120.5" y="48.9" transform="rotate(-90 120.5 48.9)">2</text>
<text x="121.9" y="48.9" transform="rotate(-90 121.9 48.9)">1</text>
<text x="78.8" y="54.5">Data+</text>
<text x="79.2" y="57.4">GND</text>
<text x="80.7" y="55.9">ID</text>
<text x="85" y="56.6">5</text>
<text x="85" y="55.2">4</text>
<text x="228.6" y="71.7">1</text>
<text x="228.6" y="73.1">2</text>
<text x="228.6" y="74.5">3</text>
<text x="228.6" y="76">4</text>
<text x="26.5" y="86.3">C</text>
<text x="208.5" y="88.9">3</text>
<text x="228.6" y="88.9">3</text>
<text x="246" y="86.3">C</text>
<text x="140.4" y="92.5">1</text>
<text x="140.4" y="93.9">2</text>
<text x="140.4" y="95.3">3</text>
<text x="144" y="93.2">GND</text>
<text x="144" y="94.6">GPIO2/P0</text>
<text x="153.6" y="94.6">P6/GPIO37</text>
<text x="157.3" y="93.2">3V3</text>
<text x="162.5" y="95.3">26</text>
<text x="162.5" y="93.9">27</text>
<text x="162.5" y="92.5">28</text>
<text x="208.5" y="91.7">1</text>
<text x="208.5" y="90.3">2</text>
<text x="228.6" y="91.7">1</text>
<text x="228.6" y="90.3">2</text>
<text x="44.4" y="98.2">I</text>
<text x="47.8" y="98.9">IN</text>
<text x="51.6" y="100.5" transform="rotate(-90 51.6 100.5)">GND</text>
<text x="52" y="98.9">OUT</text>
<text x="57.7" y="98.2">O</text>
<text x="140.4" y="96.8">4</text>
<text x="140.4" y="98.2">5</text>
<text x="140.4" y="99.7">6</text>
<text x="140.4" y="101">7</text>
<text x="144" y="96.1">GPIO3/P1</text>
<text x="144" y="97.5">GPIO0/P2</text>
<text x="144" y="98.9">GPIO39/P3</text>
<text x="144" y="100.4">GPIO34/P4</text>
<text x="144" y="101.8">GPIO33/P5</text>
<text x="152.9" y="101.8">P11/GPIO29</text>
<text x="152.9" y="100.4">P10/GPIO32</text>
<text x="153.6" y="98.9">P9/GPIO28</text>
<text x="153.6" y="97.5">P8/GPIO27</text>
<text x="153.6" y="96.1">P7/GPIO36</text>
<text x="162.5" y="98.2">24</text>
<text x="162.5" y="96.8">25</text>
<text x="162.5" y="101">22</text>
<text x="162.5" y="99.7">23</text>
<text x="208.5" y="101.8">1</text>
<text x="208.5" y="100.4">2</text>
<text x="208.5" y="98.9">3</text>
<text x="228.6" y="101.8">1</text>
<text x="228.6" y="100.4">2</text>
<text x="228.6" y="98.9">3</text>
<text x="50.9" y="104.4" transform="rotate(-90 50.9 104.4)">G</text>
<text x="139.7" y="105.4">10</text>
<text x="139.7" y="106.8">11</text>
<text x="140.4" y="102.5">8</text>
<text x="140.4" y="103.9">9</text>
<text x="144" y="103.2">GND</text>
<text x="144" y="104.6">RST</text>
<text x="144" y="106.1">3V3</text>
<text x="144" y="107.5">5V</text>
<text x="152.9" y="107.5">P15/GPIO58</text>
<text x="152.9" y="106.1">P14/GPIO57</text>
<text x="152.9" y="104.6">P13/GPIO31</text>
<text x="152.9" y="103.2">P12/GPIO30</text>
<text x="162.5" y="106.8">18</text>
<text x="162.5" y="105.4">19</text>
<text x="162.5" y="103.9">20</text>
<text x="162.5" y="102.5">21</text>
<text x="139.7" y="108.2">12</text>
<text x="139.7" y="109.7">13</text>
<text x="139.7" y="111.1">14</text>
<text x="144" y="109">USB_D-</text>
<text x="144" y="110.4">USB_D+</text>
<text x="144" y="111.8">GND</text>
<text x="152.9" y="110.4">P17/GPIO60</text>
<text x="152.9" y="109">P16/GPIO59</text>
<text x="156.7" y="111.8">GND</text>
<text x="162.5" y="111.1">15</text>
<text x="162.5" y="109.7">16</text>
<text x="162.5" y="108.2">17</text>
<text x="208.5" y="111.8">1</text>
<text x="208.5" y="110.4">2</text>
<text x="208.5" y="109">3</text>
<text x="228.6" y="111.8">1</text>
<text x="228.6" y="110.4">2</text>
<text x="228.6" y="109">3</text>
<text x="208.5" y="119">3</text>
<text x="228.6" y="119">3</text>
<text x="208.5" y="121.9">1</text>
<text x="208.5" y="120.4">2</text>
<text x="228.6" y="121.9">1</text>
<text x="228.6" y="120.4">2</text>
<text x="26.5" y="126">B</text>
<text x="61.5" y="128.3">1</text>
<text x="61.5" y="131.2">2</text>
<text x="65" y="129">GND</text>
<text x="65" y="131.9">VCC</text>
<text x="72.6" y="131.9">INB</text>
<text x="72.6" y="129">NC.</text>
<text x="77.8" y="131.2">7</text>
<text x="77.8" y="128.3">8</text>
<text x="246" y="126">B</text>
<text x="61.5" y="134">3</text>
<text x="61.5" y="136.9">4</text>
<text x="65" y="134.7">VM</text>
<text x="65" y="137.6">OUTA</text>
<text x="71.4" y="137.6">OUTB</text>
<text x="72.6" y="134.7">INA</text>
<text x="77.8" y="134">6</text>
<text x="77.8" y="136.9">5</text>
<text x="208.5" y="137.6">2</text>
<text x="208.5" y="136.2">3</text>
<text x="228.6" y="137.6">2</text>
<text x="228.6" y="136.2">3</text>
<text x="82.3" y="143.4">1</text>
<text x="82.3" y="141.9">2</text>
<text x="208.5" y="139.1">1</text>
<text x="228.6" y="139.1">1</text>
<text x="61.5" y="151.3">1</text>
<text x="61.5" y="154.1">2</text>
<text x="65" y="152">GND</text>
<text x="65" y="154.8">VCC</text>
<text x="72.6" y="154.8">INB</text>
<text x="72.6" y="152">NC.</text>
<text x="77.8" y="154.1">7</text>
<text x="77.8" y="151.3">8</text>
<text x="61.5" y="157">3</text>
<text x="61.5" y="159.9">4</text>
<text x="65" y="157.7">VM</text>
<text x="65" y="160.6">OUTA</text>
<text x="71.4" y="160.6">OUTB</text>
<text x="72.6" y="157.7">INA</text>
<text x="77.8" y="157">6</text>
<text x="77.8" y="159.9">5</text>
<text x="26.5" y="165.7">A</text>
<text x="82.3" y="166.3">1</text>
<text x="82.3" y="164.9">2</text>
<text x="246" y="165.7">A</text>
<text x="194" y="179.9">Size:</text>
<text x="194" y="178.5">Revision:</text>
<text x="194" y="175.6">TEL:886-2-86672899</text>
<text x="194" y="177">Product:</text>
<text x="207.6" y="178.5">Date:</text>
<text x="207.6" y="175.6">FAX:886-2-22181726</text>
<text x="236.3" y="174.2">Date</text>
<text x="236.3" y="175.6">Date</text>
<text x="236.3" y="177">Date</text>
<text x="39.1" y="183.5">1</text>
<text x="66.8" y="183.5">2</text>
<text x="94.4" y="183.5">3</text>
<text x="122.1" y="183.5">4</text>
<text x="149.9" y="183.5">5</text>
<text x="177.5" y="183.5">6</text>
<text x="194" y="181.4">Sheet</text>
<text x="205.2" y="183.5">7</text>
<text x="205.4" y="181.4">of</text>
<text x="232.9" y="183.5">8</text>
</g>
<g font-size="1.3" fill="#000080">
<text x="194" y="30.8">N/A</text>
<text x="199" y="32.3">1.10</text>
<text x="199" y="33.7">1.20</text>
<text x="199" y="30.8">1.00</text>
<text x="204.8" y="32.3">Fix bug , Add DCIN</text>
<text x="204.8" y="33.7">Add Charger LED , Change PIN 10,11</text>
<text x="204.8" y="30.8">Phototype</text>
<text x="225.6" y="32.3">George</text>
<text x="225.6" y="33.7">George</text>
<text x="225.6" y="30.8">George</text>
<text x="239.2" y="32.3">20170707</text>
<text x="239.2" y="30.8">20170624</text>
<text x="239.2" y="33.7">20170714</text>
<text x="88.4" y="38.3">LED3</text>
<text x="97.2" y="41.9">R19</text>
<text x="108.7" y="40.9">JK5</text>
<text x="88.4" y="45">GREEN</text>
<text x="97.2" y="44.2">1K</text>
<text x="108.7" y="46.6">DCIN</text>
<text x="118.7" y="45.2">SW1</text>
<text x="118.7" y="46.6">ON/OFF</text>
<text x="77.1" y="49.4">JK1</text>
<text x="89.9" y="49.3">D2</text>
<text x="89.9" y="53.9">SS14</text>
<text x="104.5" y="53.6">C13</text>
<text x="125.6" y="53.8">R1</text>
<text x="77.1" y="59.5">USB-MICRO</text>
<text x="98.8" y="55">LiTi-BAT 2.8V / 250mA</text>
<text x="98.8" y="59.4">LiTi-BAT 2.8V / 250mA</text>
<text x="104.5" y="57.9">C14</text>
<text x="124.9" y="55.2">200K</text>
<text x="130.9" y="59.9">100R</text>
<text x="131.6" y="57.6">R3</text>
<text x="99.8" y="65.4">FSMD260R 8V/2.6A</text>
<text x="104.1" y="63.9">F1</text>
<text x="124.9" y="62.4">100K</text>
<text x="125.6" y="60.9">R2</text>
<text x="137.4" y="63.7">C1</text>
<text x="137.4" y="65.1">105/50V</text>
<text x="190.5" y="67.9">106/10V</text>
<text x="191.9" y="66.5">C12</text>
<text x="199" y="67.9">104/50V</text>
<text x="200.5" y="66.5">C2</text>
<text x="209.5" y="66.7">R17</text>
<text x="209.5" y="68.1">4K7</text>
<text x="216.7" y="66.7">R18</text>
<text x="216.7" y="68.1">4K7</text>
<text x="227.8" y="69.5">JK4</text>
<text x="227.8" y="78.1">EX-I2C</text>
<text x="54" y="85.6">LED2</text>
<text x="62.7" y="89.2">R15</text>
<text x="82.8" y="89.2">R14</text>
<text x="89.9" y="85.6">LED1</text>
<text x="207.6" y="86.7">JP2</text>
<text x="227.8" y="86.7">JP6</text>
<text x="46.9" y="95.3">U1</text>
<text x="54.9" y="92.3">RED</text>
<text x="62.7" y="91.5">1K</text>
<text x="82.8" y="91.5">1K</text>
<text x="89.2" y="92.3">GREEN</text>
<text x="143.1" y="91">U2</text>
<text x="201.2" y="94.3">220R</text>
<text x="201.9" y="92">R4</text>
<text x="207.6" y="93.9">P2</text>
<text x="221.3" y="94.3">220R</text>
<text x="222" y="92">R8</text>
<text x="227.8" y="93.9">P7</text>
<text x="46.9" y="96.8">HT7039A-1</text>
<text x="69.2" y="100.1">510K</text>
<text x="69.9" y="97.8">R16</text>
<text x="82.8" y="99.7">2SC1623</text>
<text x="84.3" y="98.2">Q1</text>
<text x="207.6" y="96.8">JP3</text>
<text x="227.8" y="96.8">JP7</text>
<text x="120" y="105.2">D1</text>
<text x="201.2" y="104.4">220R</text>
<text x="201.9" y="102.1">R5</text>
<text x="207.6" y="103.9">P3</text>
<text x="207.6" y="106.8">JP4</text>
<text x="221.3" y="104.4">220R</text>
<text x="222" y="102.1">R9</text>
<text x="227.8" y="103.9">P8</text>
<text x="227.8" y="106.8">JP8</text>
<text x="120" y="109.8">SS14</text>
<text x="124.5" y="111">106/10V</text>
<text x="125.9" y="109.5">C7</text>
<text x="143.1" y="114">LINKIT-7697 BREAKBOARD</text>
<text x="201.9" y="112.1">R6</text>
<text x="207.6" y="114">P4</text>
<text x="222" y="112.1">R10</text>
<text x="227.8" y="114">P9</text>
<text x="201.2" y="114.4">220R</text>
<text x="207.6" y="116.8">JP5</text>
<text x="221.3" y="114.4">220R</text>
<text x="227.8" y="116.8">JP1</text>
<text x="201.2" y="124.5">220R</text>
<text x="201.9" y="122.1">R7</text>
<text x="207.6" y="124">P5</text>
<text x="221.3" y="124.5">220R</text>
<text x="222" y="122.1">R11</text>
<text x="227.8" y="124">P11</text>
<text x="45.5" y="131">106/10V</text>
<text x="46.9" y="129.6">C8</text>
<text x="52.7" y="131">104/50V</text>
<text x="54.1" y="129.6">C3</text>
<text x="64.2" y="126.9">U3</text>
<text x="46.9" y="136.8">C9</text>
<text x="54.1" y="136.8">C4</text>
<text x="207.6" y="134">JP10</text>
<text x="227.8" y="134">JP9</text>
<text x="45.5" y="138.2">106/10V</text>
<text x="52.7" y="138.2">104/50V</text>
<text x="64.2" y="139.8">PT5126A-HS</text>
<text x="81.4" y="139.8">JK2</text>
<text x="201.2" y="141.6">220R</text>
<text x="201.9" y="139.4">R12</text>
<text x="207.6" y="141.2">P15</text>
<text x="221.3" y="141.6">220R</text>
<text x="222" y="139.4">R13</text>
<text x="227.8" y="141.2">P16</text>
<text x="64.2" y="149.8">U4</text>
<text x="81.4" y="145.5">MotorA</text>
<text x="45.5" y="154">106/10V</text>
<text x="46.9" y="152.5">C10</text>
<text x="52.7" y="154">104/50V</text>
<text x="54.1" y="152.5">C5</text>
<text x="45.5" y="161.1">106/10V</text>
<text x="46.9" y="159.7">C11</text>
<text x="52.7" y="161.1">104/50V</text>
<text x="54.1" y="159.7">C6</text>
<text x="64.2" y="162.7">PT5126A-HS</text>
<text x="81.4" y="162.7">JK3</text>
<text x="81.4" y="168.4">MotorB</text>
<text x="199.8" y="177">Robot Shield for LinkIt 7697</text>
<text x="212" y="178.5">20170714</text>
<text x="224.9" y="174.2">DRAFTER</text>
<text x="224.9" y="175.6">DESIGNER</text>
<text x="224.9" y="177">CHECKED</text>
<text x="224.9" y="178.5">NAME</text>
<text x="232.1" y="174.2">George</text>
<text x="232.1" y="175.6">George</text>
<text x="232.1" y="177">--</text>
<text x="232.1" y="178.5">--</text>
<text x="239.9" y="174.2">20170714</text>
<text x="239.9" y="175.6">20170714</text>
<text x="239.9" y="177">--</text>
<text x="224.9" y="180.6">DWG NO.</text>
</g>
<g font-size="1.3" fill="#f00">
<text x="103.2" y="43">GND</text>
<text x="114.7" y="43">GND</text>
<text x="111.7" y="71">GND</text>
<text x="127.5" y="68.1">GND</text>
<text x="194.9" y="78.1">GND</text>
<text x="201.8" y="88.9">GND</text>
<text x="221.9" y="88.9">GND</text>
<text x="134.4" y="93.2">GND</text>
<text x="201.8" y="98.9">GND</text>
<text x="221.9" y="98.9">GND</text>
<text x="134.4" y="103.2">GND</text>
<text x="50" y="108.2">GND</text>
<text x="78.7" y="108.2">GND</text>
<text x="128.9" y="114">GND</text>
<text x="166.3" y="111.8">GND</text>
<text x="201.8" y="109">GND</text>
<text x="221.9" y="109">GND</text>
<text x="201.8" y="119">GND</text>
<text x="221.9" y="119">GND</text>
<text x="42.8" y="125.4">GND</text>
<text x="201.8" y="136.2">GND</text>
<text x="221.9" y="136.2">GND</text>
<text x="42.8" y="141.2">GND</text>
<text x="42.8" y="148.4">GND</text>
<text x="42.8" y="164.2">GND</text>
</g>
<g font-size="1.3" fill="#00f">
<text x="114.7" y="44.4">BAT</text>
<text x="128" y="49.4">5V</text>
<text x="137.6" y="58.8">P14</text>
<text x="195.2" y="62.4">3V3</text>
<text x="209" y="74.5">P9</text>
<text x="216.1" y="73.1">P8</text>
<text x="96.1" y="90.3">5V</text>
<text x="166.3" y="93.2">3V3</text>
<text x="196" y="93.2">P2</text>
<text x="202.9" y="90.3">5V</text>
<text x="216.1" y="93.2">P7</text>
<text x="223" y="90.3">5V</text>
<text x="39.4" y="98.9">5V</text>
<text x="135.8" y="97.5">P2</text>
<text x="135.8" y="98.9">P3</text>
<text x="135.8" y="100.4">P4</text>
<text x="135.8" y="101.8">P5</text>
<text x="166.3" y="100.4">P10</text>
<text x="166.3" y="101.8">P11</text>
<text x="166.3" y="97.5">P8</text>
<text x="166.3" y="98.9">P9</text>
<text x="166.3" y="96.1">P7</text>
<text x="202.9" y="100.4">5V</text>
<text x="223" y="100.4">5V</text>
<text x="114" y="107.5">5V</text>
<text x="128.9" y="105.4">VCC</text>
<text x="134.9" y="106.1">3V3</text>
<text x="166.3" y="103.2">P12</text>
<text x="166.3" y="104.6">P13</text>
<text x="166.3" y="106.1">P14</text>
<text x="166.3" y="107.5">P15</text>
<text x="196" y="103.2">P3</text>
<text x="216.1" y="103.2">P8</text>
<text x="166.3" y="109">P16</text>
<text x="166.3" y="110.4">P17</text>
<text x="196" y="113.2">P4</text>
<text x="202.9" y="110.4">5V</text>
<text x="216.1" y="113.2">P9</text>
<text x="223" y="110.4">5V</text>
<text x="196" y="123.3">P5</text>
<text x="202.9" y="120.4">5V</text>
<text x="215.4" y="123.3">P11</text>
<text x="223" y="120.4">5V</text>
<text x="40.2" y="131.9">3V3</text>
<text x="81.7" y="131.9">P12</text>
<text x="40.8" y="134.7">5V</text>
<text x="81.7" y="134.7">P10</text>
<text x="202.9" y="137.6">5V</text>
<text x="223" y="137.6">5V</text>
<text x="195.3" y="140.5">P15</text>
<text x="215.4" y="140.5">P16</text>
<text x="40.2" y="154.8">3V3</text>
<text x="81.7" y="154.8">P13</text>
<text x="40.8" y="157.7">5V</text>
<text x="81.7" y="157.7">P17</text>
</g>
</svg>
